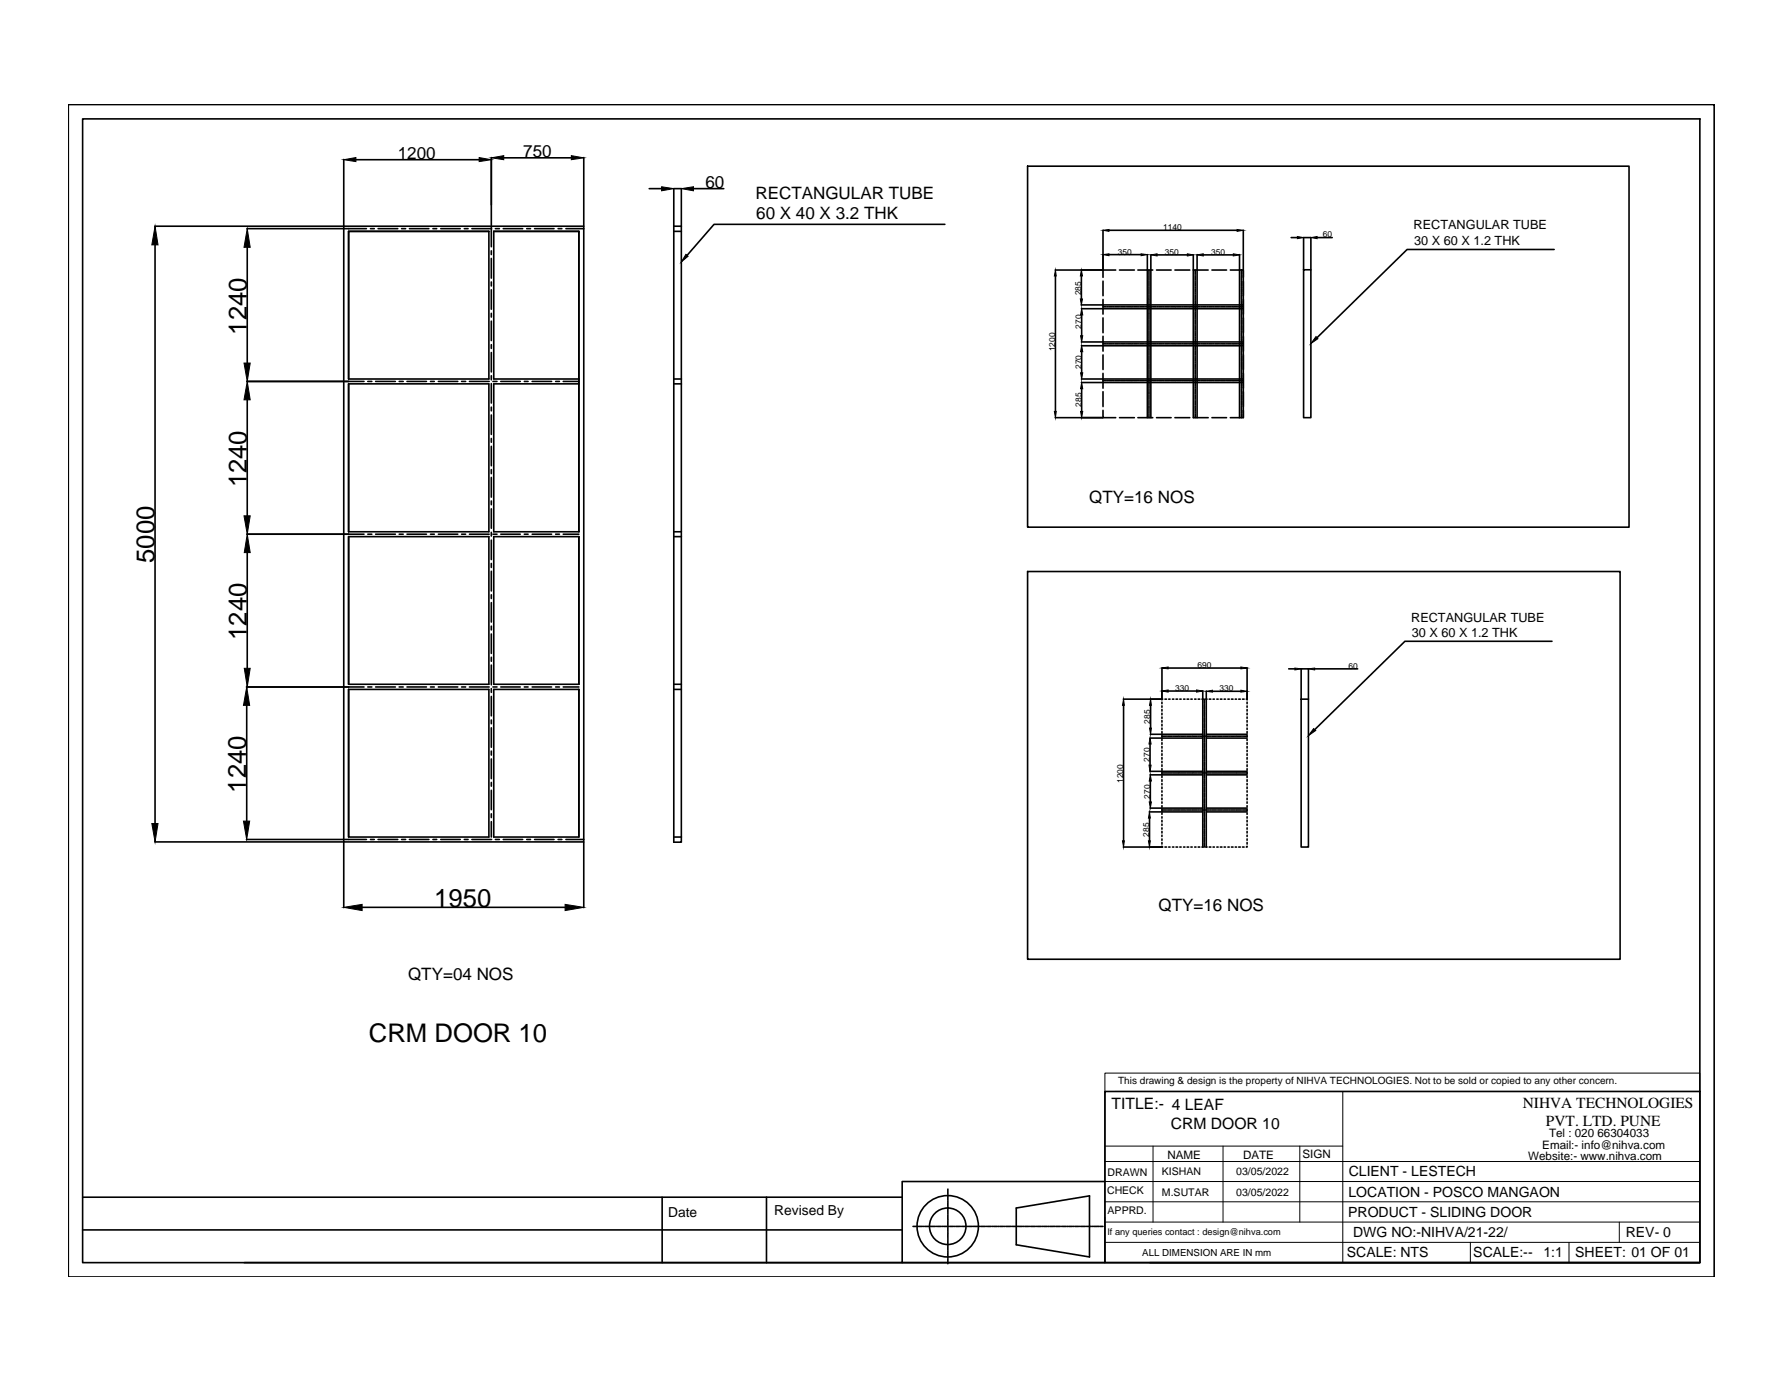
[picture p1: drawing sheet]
<svg xmlns="http://www.w3.org/2000/svg" width="279mm" height="216mm" viewBox="0 0 279 216" stroke-linecap="round" stroke-linejoin="round" font-family="sans-serif">
<!-- layer: 0 -->
<g fill="none" stroke="#000" stroke-width=".25">
<path d="M10.7 16.4h257.8v183.5h-257.8zM12.9 18.6h253.3v179.1h-253.3zM24.2 35.4h29.6M24.3 38.3v90.6M38.7 35.8h18.7M38.7 38.7v18.1M53.8 35.4h37.6v96.4h-37.6zM53.8 25v10.4M55.7 25h19.3M58 35.8h.6M59.2 35.8h3.1M62.9 35.8h.6"/>
<path d="M64.1 35.8h3.1M67.8 35.8h.6M69 35.8h3.1M72.7 35.8h.6M73.9 35.8h3.1M76.6 36.2h-22v23.1M76.6 36.2v23.1h-22M76.9 24.7v11.5M76.9 36.2v2.4M76.9 39.3v.6M77.3 36.2h13.4v47.1M77.3 36.2v23.1h13.4"/>
<path d="M77.6 35.8h.6M78.8 35.8h3.1M78.9 24.7h10.6M82.5 35.8h.6M83.7 35.8h3.1M87.4 35.8h.6M88.6 35.8h2.8M91.4 24.7v10.7M101.7 29.5h1.9M105.5 29.5h1.2v102.4h-1.2zM105.5 35.4h1.2M105.5 36.2h1.2"/>
<path d="M108.6 29.5h4.8M148 35.1h-36.2l-4.2 4.9M160.9 26h94.2v56.5h-94.2zM172.7 36.1v6.1M173.7 36.1h20M173.7 39.9h5M179.7 39.9v2.3M180.2 39.9v2.3M181.2 39.9h4.8M186.9 39.9v2.3M187.5 39.9v2.3M188.5 39.9h4.7"/>
<path d="M194.1 39.9v2.3M194.7 36.1v6.1M202.2 37.2h1M206.3 37.2h2.3M243.4 39.1h-23l-14.1 13.8M38.7 59.7h18.3M57.6 59.7h.6M58.8 59.7h3.1M62.5 59.7h.6M63.7 59.7h3.1M67.4 59.7h.6M68.7 59.7h3"/>
<path d="M72.3 59.7h.6M73.5 59.7h3.1M76.9 40.5v3M76.9 44.1v.7M76.9 45.4v3M76.9 49.1v.5M76.9 50.3v3M76.9 54v.6M76.9 55.2v3M76.9 58.8v.7M77.2 59.7h.6M78.4 59.7h3.1"/>
<path d="M82.1 59.7h.6M83.3 59.7h3.1M87 59.7h.6M88.2 59.7h2.5M105.5 59.3h1.2M165.3 42.3h7.4M165.3 43.2v21.2M169.3 47.7h3.4M169.4 59.3h3.3M169.4 43.2v3.6M169.4 48.3h3.3M169.4 53.5h3.3"/>
<path d="M169.4 54.1h3.3M169.4 59.9h3.3M169.4 49.3v3.3M169.4 55.1v3.3M172.7 59.3h22M172.7 44v2.3M172.7 46.9v2.3M172.7 49.8v2.3M172.7 52.6v2.4M172.7 55.6v2.3M172.7 58.4v2.4M172.7 47.7h22"/>
<path d="M172.7 48.3h22M172.7 53.5h22M172.7 54.1h22M172.7 59.9h22M172.7 48h.6M172.7 53.8h.6M172.7 59.6h.6M173.4 48h.1M173.4 53.8h.1M173.4 59.6h.1M173.6 48h.6M173.6 53.8h.6"/>
<path d="M173.6 59.6h.6M174.4 48h.1M174.4 53.8h.1M174.4 59.6h.1M174.6 48h.6M174.6 53.8h.6M174.6 59.6h.6M174.7 42.3h-2v1.1M175.3 42.3h2.4M175.3 48h.2M175.3 53.8h.2M175.3 59.6h.2"/>
<path d="M175.6 48h.6M175.6 53.8h.6M175.6 59.6h.6M176.3 48h.1M176.3 53.8h.1M176.3 59.6h.1M176.6 48h.6M176.6 53.8h.6M176.6 59.6h.6M177.3 48h.1M177.3 53.8h.1M177.3 59.6h.1"/>
<path d="M177.5 48h.7M177.5 53.8h.7M177.5 59.6h.7M178.2 42.3h2.3M178.3 48h.1M178.3 53.8h.1M178.3 59.6h.1M178.5 48h.6M178.5 53.8h.6M178.5 59.6h.6M179.3 48h.1M179.3 53.8h.1"/>
<path d="M179.3 59.6h.1M179.5 48h.6M179.5 53.8h.6M179.5 59.6h.6M179.7 42.3v23.1M179.9 42.3v.6M179.9 43v.1M179.9 43.3v.5M179.9 44v.1M179.9 44.2v.6M179.9 44.9v.2M179.9 45.2v.6"/>
<path d="M179.9 45.9v.1M179.9 46.2v.6M179.9 46.9v.1M179.9 47.1v.7M179.9 47.9v.1M179.9 48.1v.7M179.9 48.9v.1M179.9 49.1v.6M179.9 49.9v.1M179.9 50.1v.6M179.9 50.8v.2M179.9 51.1v.6"/>
<path d="M179.9 51.8v.1M179.9 52.1v.5M179.9 52.8v.1M179.9 53v.6M179.9 53.7v.2M179.9 54v.6M179.9 54.7v.1M179.9 55v.6M179.9 55.7v.1M179.9 56v.6M179.9 56.7v.1M179.9 57v.6"/>
<path d="M179.9 57.7v.1M179.9 57.9v.6M179.9 58.7v.1M179.9 58.9v.6M179.9 59.6v.2M179.9 59.9v.6M180.2 42.3v23.1M180.2 48h.2M180.2 53.8h.2M180.2 59.6h.2M180.5 48h.6M180.5 53.8h.6"/>
<path d="M180.5 59.6h.6M181.1 42.3h2.3M181.2 48h.1M181.2 53.8h.1M181.2 59.6h.1M181.5 48h.6M181.5 53.8h.6M181.5 59.6h.6M182.2 48h.1M182.2 53.8h.1M182.2 59.6h.1M182.4 48h.6"/>
<path d="M182.4 53.8h.6M182.4 59.6h.6M183.2 48h.1M183.2 53.8h.1M183.2 59.6h.1M183.4 48h.7M183.4 53.8h.7M183.4 59.6h.7M184 42.3h2.3M184.1 48h.2M184.1 53.8h.2M184.1 59.6h.2"/>
<path d="M184.4 48h.6M184.4 53.8h.6M184.4 59.6h.6M185.2 48h.1M185.2 53.8h.1M185.2 59.6h.1M185.4 48h.6M185.4 53.8h.6M185.4 59.6h.6M186.1 48h.2M186.1 53.8h.2M186.1 59.6h.2"/>
<path d="M186.3 48h.7M186.3 53.8h.7M186.3 59.6h.7M187.1 48h.1M187.1 53.8h.1M187.1 59.6h.1M187.2 42.3v.6M187.2 43v.1M187.2 43.3v.5M187.2 44v.1M187.2 44.2v.6M187.2 44.9v.2"/>
<path d="M187.2 45.2v.6M187.2 45.9v.1M187.2 46.2v.6M187.2 46.9v.1M187.2 47.1v.7M187.2 47.9v.1M187.2 48.1v.7M187.2 48.9v.1M187.2 49.1v.6M187.2 49.9v.1M187.2 50.1v.6M187.2 50.8v.2"/>
<path d="M187.2 51.1v.6M187.2 51.8v.1M187.2 52.1v.5M187.2 52.8v.1M187.2 53v.6M187.2 53.7v.2M187.2 54v.6M187.2 54.7v.1M187.2 55v.6M187.2 55.7v.1M187.2 56v.6M187.2 56.7v.1"/>
<path d="M187.2 57v.6M187.2 57.7v.1M187.2 57.9v.6M187.2 58.7v.1M187.2 58.9v.6M187.2 59.6v.2M187.2 59.9v.6M187.4 48h.5M187.4 53.8h.5M187.4 59.6h.5M187.5 42.3v23.1M188.1 48h.1"/>
<path d="M188.1 53.8h.1M188.1 59.6h.1M188.3 48h.6M188.3 53.8h.6M188.3 59.6h.6M189 48h.2M189 53.8h.2M189 59.6h.2M189.2 42.3h-2.3v23.1h2.3M189.3 48h.6M189.3 53.8h.6M189.3 59.6h.6"/>
<path d="M189.8 42.3h2.3M190 48h.1M190 53.8h.1M190 59.6h.1M190.3 48h.6M190.3 53.8h.6M190.3 59.6h.6M191 48h.1M191 53.8h.1M191 59.6h.1M191.2 48h.7M191.2 53.8h.7"/>
<path d="M191.2 59.6h.7M192 48h.1M192 53.8h.1M192 59.6h.1M192.2 48h.7M192.2 53.8h.7M192.2 59.6h.7M192.7 42.3h2v23.1M193 48h.1M193 53.8h.1M193 59.6h.1M193.2 48h.6"/>
<path d="M193.2 53.8h.6M193.2 59.6h.6M194 48h.1M194 53.8h.1M194 59.6h.1M194.1 42.3v23.1M194.2 48h.5M194.2 53.8h.5M194.2 59.6h.5M194.4 42.2v.7M194.4 43v.1M194.4 43.3v.5"/>
<path d="M194.4 44v.1M194.4 44.2v.6M194.4 44.9v.2M194.4 45.2v.6M194.4 45.9v.1M194.4 46.2v.6M194.4 46.9v.1M194.4 47.1v.7M194.4 47.9v.1M194.4 48.1v.7M194.4 48.9v.1M194.4 49.1v.6"/>
<path d="M194.4 49.9v.1M194.4 50.1v.6M194.4 50.8v.2M194.4 51.1v.6M194.4 51.8v.1M194.4 52.1v.5M194.4 52.8v.1M194.4 53v.6M194.4 53.7v.2M194.4 54v.6M194.4 54.7v.1M194.4 55v.6"/>
<path d="M194.4 55.7v.1M194.4 56v.6M194.4 56.7v.1M194.4 56.9v.7M194.4 57.7v.1M194.4 57.9v.6M194.4 58.7v.1M194.4 58.9v.6M194.4 59.6v.2M194.4 59.9v.6M204.2 42.2h1.1v23.2h-1.1zM204.2 42.2v-5h1.1v5"/>
<path d="M38.7 62.6v18.2M54.6 60.1h22v23.2h-22zM76.9 60.1v3M76.9 63.7v.6M76.9 65v3M76.9 68.7v.5M76.9 69.9v3M76.9 73.5v.7M76.9 74.7v3.1M76.9 78.4v.6M76.9 79.7v3M90.7 60.1h-13.4v23.2h13.4"/>
<path d="M105.5 60.1h1.2M165.3 65.4h7.4M169.4 60.9v3.5M172.7 64.2v1.2h2M172.7 61.3v2.4M175.3 65.4h2.4M178.2 65.4h2.3M179.9 60.6v.1M179.9 60.9v.6M179.9 61.6v.1M179.9 61.8v.7M179.9 62.6v.1"/>
<path d="M179.9 62.8v.6M179.9 63.6v.1M179.9 63.8v.6M179.9 64.5v.2M179.9 64.8v.6M181.1 65.4h2.3M184 65.4h2.3M187.2 60.6v.1M187.2 60.9v.6M187.2 61.6v.1M187.2 61.8v.7M187.2 62.6v.1"/>
<path d="M187.2 62.8v.6M187.2 63.6v.1M187.2 63.8v.6M187.2 64.5v.2M187.2 64.8v.6M189.8 65.4h2.3M194.4 60.6v.1M194.4 60.9v.6M194.4 61.6v.1M194.4 61.8v.7M194.4 62.6v.1M194.4 62.8v.6"/>
<path d="M194.4 63.6v.1M194.4 63.8v.6M194.4 64.5v.2M194.4 64.8v.6M194.7 64.2v1.2h-2M38.7 83.6h18.3M38.7 86.5v18.1M54.6 84h22v23.1h-22zM57.6 83.6h.6M58.8 83.6h3.1M62.5 83.6h.6M63.7 83.6h3.1"/>
<path d="M67.4 83.6h.6M68.7 83.6h3M72.3 83.6h.6M73.5 83.6h3.1M76.9 83.3v.6M76.9 84.6v3M76.9 88.2v.6M76.9 89.4v3.1M76.9 93.1v.6M76.9 94.3v3.1M76.9 98v.6M76.9 99.3v3"/>
<path d="M77.2 83.6h.6M77.3 84h13.4v23.1h-13.4zM78.4 83.6h3.1M82.1 83.6h.6M83.3 83.6h3.1M87 83.6h.6M88.2 83.6h2.5M105.5 84h1.2M105.5 83.3h1.2M160.9 89.5h92.8v60.7h-92.8zM38.6 107.6h18.4M38.6 110.4v18.2"/>
<path d="M54.6 107.9h22v23.1h-22zM54.6 107.9v23.1M57.6 107.6h.6M58.8 107.6h3.1M62.5 107.6h.6M63.7 107.6h3.1M67.4 107.6h.6M68.7 107.6h3M72.3 107.6h.6M73.5 107.6h3.1M76.9 102.9v.6M76.9 104.1v3.1"/>
<path d="M76.9 107.8v.6M76.9 109v3.1M76.9 112.7v.6M76.9 113.9v3.1M76.9 117.6v.6M76.9 118.8v3.1M77.2 107.6h.6M77.3 107.9h13.4v23.1h-13.4zM78.4 107.6h3.1M82.1 107.6h.6M83.3 107.6h3.1M87 107.6h.6"/>
<path d="M88.2 107.6h2.5M90.7 107.9v23.1M105.5 107.9h1.2M105.5 107.1h1.2M176 110.4v21.2M180.1 115.6h8.3M180.1 116.5v3.3M180.2 115h8.2M180.2 110.4v3.6M182 104.5v5h-6.1M182 109.9v.3M182 110.5v.2"/>
<path d="M182 111.1v.2M182 111.7v.2M182 112.3v.2M182 112.8v.3M182 113.4v.3M182 114v.2M182 114.5v.3M182 115.1v.3M182 115.7v.2M182 116.3v.2M182 116.9v.2M182 117.5v.2"/>
<path d="M182 118v.3M182 118.6v.3M182 119.2v.2M182 119.7v.3M182 115.3h.6M182.1 109.5h-.1v.1M182.4 109.5h.3M182.7 115.3h.1M183 104.6h11.3M183 115.3h.5M183 108.2h4.4M183 109.5h.2"/>
<path d="M183.6 109.5h.2M183.7 115.3h.1M183.9 115.3h.7M184.2 109.5h.2M184.6 115.3h.2M184.8 109.5h.2M184.9 115.3h.6M185.4 109.5h.2M185.7 115.3h.1M185.9 115.3h.6M185.9 109.5h.3M186.5 109.5h.2"/>
<path d="M186.6 115.3h.2M186.8 115.3h.7M187.1 109.5h.2M187.6 115.3h.1M187.6 109.5h.3M187.9 115.3h.6M188.2 109.5h.3M188.4 108.1v24.5M188.6 115.3h.1M188.6 109.5v.6M188.6 110.2v.1M188.6 110.4v.7"/>
<path d="M188.6 111.2v.1M188.6 111.4v.6M188.6 112.2v.1M188.6 112.4v.6M188.6 113.1v.2M188.6 113.4v.6M188.6 114.1v.1M188.6 114.4v.6M188.6 115.1v.1M188.6 115.3v.6M188.6 116.1v.1M188.6 116.3v.7"/>
<path d="M188.6 117v.2M188.6 117.3v.6M188.6 118.1h.1M188.6 118.3v.6M188.6 119v.2M188.6 119.3v.6M188.8 109.5h.2M188.8 115.3h.6M188.9 108.2v24.4M188.9 115.6h6.4M188.9 115h6.4M189.4 109.5h.2"/>
<path d="M189.6 115.3h.1M189.8 115.3h.6M189.9 108.2h4.4M190 109.5h.2M190.5 115.3h.2M190.6 109.5h.2M190.8 115.3h.6M191.1 109.5h.3M191.5 115.3h.1M191.7 109.5h.2M191.8 115.3h.6M192.3 109.5h.2"/>
<path d="M192.5 115.3h.1M192.7 115.3h.7M192.9 109.5h.2M193.4 109.5h.3M193.5 115.3h.1M193.7 115.3h.6M194 109.5h.3M194.5 115.3h.1M194.6 109.5h.2M194.7 115.3h.6M195.2 109.5h.1M195.3 104.5v5.1"/>
<path d="M195.3 109.9v.3M195.3 110.5v.2M195.3 111.1v.2M195.3 111.7v.2M195.3 112.3v.2M195.3 112.8v.3M195.3 113.4v.3M195.3 114v.2M195.3 114.5v.3M195.3 115.1v.3M195.3 115.7v.2M195.3 116.3v.2"/>
<path d="M195.3 116.9v.2M195.3 117.5v.2M195.3 118v.3M195.3 118.6v.3M195.3 119.2v.2M195.3 119.7v.3M201.8 104.7h1M203.8 109.5h1.1v23.1h-1.1zM203.8 109.5v-4.8h1.1v4.8M205.9 104.7h6.7M243.1 100.4h-23.1l-14.1 13.8M24.2 131.8h29.6"/>
<path d="M38.6 131.4h18.8M53.8 131.9v10.2M58 131.4h.6M59.2 131.4h3.1M62.9 131.4h.6M64.1 131.4h3.1M67.8 131.4h.6M69 131.4h3.1M72.7 131.4h.6M73.9 131.4h3.1M76.9 122.5v.6M76.9 123.7v3.1"/>
<path d="M76.9 127.4v.6M76.9 128.6v2.4M77.6 131.4h.6M78.8 131.4h3.1M82.5 131.4h.6M83.7 131.4h3.1M87.4 131.4h.6M88.6 131.4h2.8M91.4 131.9v10.2M105.5 131h1.2M175.9 132.6h6.1M180 127.1h8.4"/>
<path d="M180 128.1v3.5M180.1 121.3h8.3M180.1 120.8h8.3M180.1 126.5h8.3M180.2 122.3v3.2M182 132.5v.1h.1M182 120.3v.3M182 120.9v.2M182 121.5v.2M182 122.1v.2M182 122.7v.2M182 123.2v.3"/>
<path d="M182 123.8v.2M182 124.4v.2M182 125v.2M182 125.5v.3M182 126.1v.3M182 126.7v.2M182 127.3v.2M182 127.9v.2M182 128.4v.3M182 129v.2M182 129.6v.2M182 130.2v.2"/>
<path d="M182 130.8v.2M182 131.3v.3M182 131.9v.3M182 121h.6M182 126.8h.6M182.4 132.6h.3M182.7 121h.1M182.7 126.8h.1M183 121h.5M183 126.8h.5M183 132.6h.2M183.6 132.6h.2"/>
<path d="M183.7 121h.1M183.7 126.8h.1M183.9 121h.7M183.9 126.8h.7M184.2 132.6h.2M184.6 121h.2M184.6 126.8h.2M184.8 132.6h.2M184.9 121h.6M184.9 126.8h.6M185.4 132.6h.2M185.7 121h.1"/>
<path d="M185.7 126.8h.1M185.9 121h.6M185.9 126.8h.6M185.9 132.6h.3M186.5 132.6h.2M186.6 121h.2M186.6 126.8h.2M186.8 121h.7M186.8 126.8h.7M187.1 132.6h.2M187.6 121h.1M187.6 126.8h.1"/>
<path d="M187.6 132.6h.3M187.9 121h.6M187.9 126.8h.6M188.2 132.6h.3M188.6 121h.1M188.6 126.8h.1M188.6 120v.1M188.6 120.3v.5M188.6 121v.1M188.6 121.2v.6M188.6 121.9v.2M188.6 122.2v.6"/>
<path d="M188.6 122.9v.1M188.6 123.2v.6M188.6 123.9v.1M188.6 124.1v.7M188.6 124.9v.1M188.6 125.1v.7M188.6 125.9v.1M188.6 126.1v.6M188.6 126.9v.1M188.6 127.1v.6M188.6 127.8v.2M188.6 128.1v.6"/>
<path d="M188.6 128.8v.1M188.6 129.1v.6M188.6 129.8v.1M188.6 130v.6M188.6 130.8v.1M188.6 131v.6M188.6 131.7v.2M188.6 132v.6M188.8 132.6h.2M188.8 121h.6M188.8 126.8h.6M188.9 121.3h6.4"/>
<path d="M188.9 120.8h6.4M188.9 127.1h6.4M188.9 126.5h6.4M189.4 132.6h.2M189.6 121h.1M189.6 126.8h.1M189.8 121h.6M189.8 126.8h.6M190 132.6h.2M190.5 121h.2M190.5 126.8h.2M190.6 132.6h.2"/>
<path d="M190.8 121h.6M190.8 126.8h.6M191.1 132.6h.3M191.5 121h.1M191.5 126.8h.1M191.7 132.6h.2M191.8 121h.6M191.8 126.8h.6M192.3 132.6h.2M192.5 121h.1M192.5 126.8h.1M192.7 121h.7"/>
<path d="M192.7 126.8h.7M192.9 132.6h.2M193.4 132.6h.3M193.5 121h.1M193.5 126.8h.1M193.7 121h.6M193.7 126.8h.6M194 132.6h.3M194.5 121h.1M194.5 126.8h.1M194.6 132.6h.2M194.7 121h.6"/>
<path d="M194.7 126.8h.6M195.3 132.5v.1h-.1M195.3 120.3v.3M195.3 120.9v.2M195.3 121.5v.2M195.3 122.1v.2M195.3 122.7v.2M195.3 123.2v.3M195.3 123.8v.2M195.3 124.4v.2M195.3 125v.2M195.3 125.5v.3"/>
<path d="M195.3 126.1v.3M195.3 126.7v.2M195.3 127.3v.2M195.3 127.9v.2M195.3 128.4v.3M195.3 129v.2M195.3 129.6v.2M195.3 130.2v.2M195.3 130.8v.2M195.3 131.3v.3M195.3 131.9v.3M56.7 142.1h31.8"/>
<path d="M173 170.9h93.2v26.8h-93.2zM12.9 192.6h128.4M12.9 187.4h128.4M103.7 187.4v10.3M120 187.4v10.3M141.3 197.7h31.7M143 192h.5M143.6 192h.1M143.8 192h.7M144.6 192h.1M144.8 192h.6M145.6 192h.1"/>
<path d="M145.8 192h.6M146.5 192h.2M146.8 192h.6M147.5 192h.1M147.8 192h.6M148.4 186.2v.7M148.4 187.1v.1M148.4 187.3v.6M148.4 188v.2M148.4 188.3v.6M148.4 189v.1M148.4 189.3v.6"/>
<path d="M148.4 190v.1M148.4 190.2v.7M148.4 191v.1M148.4 191.2v.6M148.4 192v.1M148.4 192.2v.6M148.4 192.9v.2M148.4 193.2v.6M148.4 193.9v.1M148.4 194.2v.6M148.4 194.9v.1M148.4 195.1v.6"/>
<path d="M148.4 195.9v.1M148.4 196.1v.6M148.4 196.8v.2M148.4 197.1v.8M148.5 192h.1M148.7 192h.6M149.5 192h.1M149.7 192h.6M150.4 192h.2M150.7 192h.6M151.5 192h.1M151.7 192h.6"/>
<path d="M152.4 192h.2M152.6 192h.7M153.4 192h.1M153.7 192h.5M154.4 192h.1M154.6 192h.6M155.3 192h.2M155.6 192h.6M156.3 192h.1M156.6 192h.6M157.3 192h.1M157.6 192h.6"/>
<path d="M158.3 192h.1M158.5 192h.7M159.2 189.1l11.4-1.9v9.6l-11.4-1.9zM159.3 192h.1M159.5 192h.6M160.3 192h.1M160.5 192h.6M161.2 192h.2M161.5 192h.6M162.2 192h.1M162.5 192h.6M163.2 192h.1"/>
<path d="M163.4 192h.6M164.2 192h.1M164.4 192h.6M165.1 192h.2M165.4 192h.6M166.1 192h.1M166.4 192h.6M167.1 192h.1M167.4 192h.6M168.1 192h.1M168.3 192h.6M169.1 192h.1"/>
<path d="M169.3 192h.6M170 192h.2M170.3 192h.6M171 192h.1M171.3 192h.6M172 192h.1M172.2 192h.5M173 185h-31.7v12.7h-103M180.1 197.7h86.1"/>
<circle cx="148.4" cy="192" r="2.86"/>
<circle cx="148.4" cy="192" r="4.8"/>
</g>
<g fill="none" stroke="#000" stroke-width=".16">
<path d="M173 168h93.2v2.9h-93.2zM173 170.9v26.8M173 179.4h37.3M174.6 170.9h91.6M180.6 179.4v11.9M191.5 179.4v11.9M203.6 179.4v11.9M210.3 170.9v26.8M173 191.3h93.2M173 188.2h93.2M173 185h93.2M173 181.8h93.2"/>
<path d="M173 194.5h93.2M230.3 194.5v3.2M245.7 194.5v3.2M253.6 191.3v3.2"/>
</g>
<g fill="#000" stroke="#000" stroke-width=".16">
<path d="M24.3 35.4l.5 2.9h-1zM38.7 35.8l.5 2.9h-1zM53.8 25l1.9-.3v.6zM75 24.7l1.9 .3-1.9 .3zM76.9 24.7l2-.3v.6zM89.5 24.4l1.9 .3-1.9 .3zM103.6 29.2l1.9 .3-1.9 .4zM106.7 29.5l1.9-.3v.7zM172.7 36.1l1-.2v.3zM172.7 39.9l1-.2v.3zM178.7 39.7l1 .2-1 .1zM180.2 39.9l1-.2v.4z"/>
<path d="M186 39.7l.9 .2-.9 .2zM187.5 39.9l1-.2v.4zM193.2 39.7l.9 .2-.9 .2zM193.7 35.9l1 .2-1 .1zM203.2 37l1 .2-1 .2zM205.3 37.2l1-.2v.4zM38.2 56.8h1l-.5 2.9zM107.4 39.8l.4 .3-1.1 .9zM165.3 42.3l.1 .9h-.3zM169.2 46.8h.3l-.1 .9zM169.4 42.3l.1 .9h-.3zM169.4 48.3l.2 1h-.4z"/>
<path d="M169.2 52.6h.4l-.2 .9zM169.4 54.1l.2 1h-.4zM169.2 58.4h.4l-.2 .9zM206.1 52.7l.3 .3-1.1 .8zM38.7 59.7l.5 2.9h-1zM165.1 64.4h.3l-.1 1zM169.4 59.9l.2 1h-.4zM169.2 64.4h.4l-.2 1zM38.2 80.8h1l-.5 2.8zM38.7 83.6l.5 2.9h-.9zM38.6 107.6l.5 2.8h-1zM38.3 104.6h.9l-.5 3z"/>
<path d="M176 109.5l.1 .9h-.3zM180.1 115.6l.2 .9h-.4zM179.9 119.8h.4l-.2 1zM180.2 109.5l.1 .9h-.3zM180 114h.3l-.1 1zM182 104.6l1-.2v.3zM182 108.2l1-.2v.4zM187.4 108l1 .2-1 .2zM188.9 108.2l1-.1v.3zM194.3 104.4l1 .2-1 .1zM194.3 108.1l1 .1-1 .2zM202.8 104.6l1 .1-1 .2z"/>
<path d="M204.9 104.7l1-.1v.3zM205.7 114.1l.4 .3-1.2 .8zM23.8 128.9h1l-.5 2.9zM38.1 128.6h1l-.5 2.8zM175.8 131.6h.3l-.1 1zM180 127.1l.2 1h-.3zM179.9 131.6h.3l-.2 1zM180.2 121.3l.1 1h-.3zM180 125.5h.3l-.1 1zM53.8 142.1l2.9-.5v1zM88.5 141.6l2.9 .5-2.9 .5z"/>
</g>
<g font-size="4">
<text x="38.6" y="52.4" transform="rotate(-90 38.6 52.4)">1240</text>
<text x="38.6" y="76.3" transform="rotate(-90 38.6 76.3)">1240</text>
<text x="24.2" y="88.1" transform="rotate(-90 24.2 88.1)">5000</text>
<text x="38.7" y="100.2" transform="rotate(-90 38.7 100.2)">1240</text>
<text x="38.6" y="124.1" transform="rotate(-90 38.6 124.1)">1240</text>
<text x="68" y="142">1950</text>
<text x="57.8" y="163.1">CRM DOOR 10</text>
</g>
<g font-size="2.7">
<text x="62.3" y="24.9">1200</text>
<text x="81.9" y="24.6">750</text>
<text x="110.5" y="29.5">60</text>
<text x="118.3" y="31.1">RECTANGULAR TUBE</text>
<text x="118.4" y="34.3">60 X 40 X 3.2 THK</text>
<text x="170.6" y="78.7">QTY=16 NOS</text>
<text x="181.4" y="142.6">QTY=16 NOS</text>
<text x="63.9" y="153.5">QTY=04 NOS</text>
</g>
<g font-size="2.5">
<text x="174.1" y="173.6">TITLE:- 4 LEAF</text>
<text x="183.4" y="176.8">CRM DOOR 10</text>
</g>
<g font-size="2.4">
<text x="238.5" y="173.5">NIHVA TECHNOLOGIES</text>
<text x="242.1" y="176.2">PVT. LTD. PUNE</text>
</g>
<g font-size="2.2">
<text x="211.2" y="184.2">CLIENT - LESTECH</text>
<text x="104.6" y="190.5">Date</text>
<text x="121.3" y="190.3">Revised By</text>
<text x="211.1" y="190.5">PRODUCT - SLIDING DOOR</text>
<text x="211.2" y="187.4">LOCATION - POSCO MANGAON</text>
<text x="210.9" y="196.8">SCALE: NTS</text>
<text x="211.9" y="193.7">DWG NO:-NIHVA/21-22/</text>
<text x="230.7" y="196.8">SCALE:--</text>
<text x="241.7" y="196.8">1:1</text>
<text x="246.7" y="196.8">SHEET: 01 OF 01</text>
<text x="254.6" y="193.7">REV- 0</text>
</g>
<g font-size="2">
<text x="221.4" y="35.9">RECTANGULAR TUBE</text>
<text x="221.5" y="38.3">30 X 60 X 1.2 THK</text>
<text x="221" y="97.3">RECTANGULAR TUBE</text>
<text x="221.1" y="99.7">30 X 60 X 1.2 THK</text>
</g>
<g font-size="1.8">
<text x="241.5" y="179.9">Email:- info@nihva.com</text>
<text x="242.6" y="178.1">Tel : 020 66304033</text>
<text x="182.8" y="181.4">NAME</text>
<text x="194.7" y="181.4">DATE</text>
<text x="204" y="181.3">SIGN</text>
<text x="239.3" y="181.6">Website:- www.nihva.com</text>
</g>
<g font-size="1.7">
<text x="173.5" y="184.1">DRAWN</text>
<text x="182" y="184">KISHAN</text>
<text x="193.6" y="184">03/05/2022</text>
<text x="173.4" y="186.9">CHECK</text>
<text x="173.5" y="190">APPRD.</text>
<text x="182" y="187.2">M.SUTAR</text>
<text x="193.6" y="187.2">03/05/2022</text>
</g>
<text font-size="1.6" x="175.1" y="169.8">This drawing &amp; design is the property of NIHVA TECHNOLOGIES. Not to be sold or copied to any other concern.</text>
<text font-size="1.5" x="178.9" y="196.6">ALL DIMENSION ARE IN mm</text>
<text font-size="1.4" x="173.4" y="193.3">If any queries contact : design@nihva.com</text>
<g font-size="1.3">
<text x="175.1" y="39.9">350</text>
<text x="182.2" y="36.1">1140</text>
<text x="182.4" y="39.9">350</text>
<text x="189.7" y="39.9">350</text>
<text x="207.2" y="37.2">60</text>
<text x="169.3" y="46.3" transform="rotate(-90 169.3 46.3)">285</text>
<text x="169.4" y="51.5" transform="rotate(-90 169.4 51.5)">270</text>
<text x="165.3" y="55" transform="rotate(-90 165.3 55)">1200</text>
<text x="169.4" y="57.8" transform="rotate(-90 169.4 57.8)">270</text>
<text x="169.4" y="63.7" transform="rotate(-90 169.4 63.7)">285</text>
<text x="187.5" y="104.5">690</text>
<text x="211.2" y="104.7">60</text>
<text x="180.2" y="113.3" transform="rotate(-90 180.2 113.3)">285</text>
<text x="184.1" y="108.1">330</text>
<text x="191" y="108.2">330</text>
<text x="180.1" y="119.2" transform="rotate(-90 180.1 119.2)">270</text>
<text x="175.9" y="122.6" transform="rotate(-90 175.9 122.6)">1200</text>
<text x="180.1" y="125" transform="rotate(-90 180.1 125)">270</text>
<text x="180" y="131" transform="rotate(-90 180 131)">285</text>
</g>
</svg>
